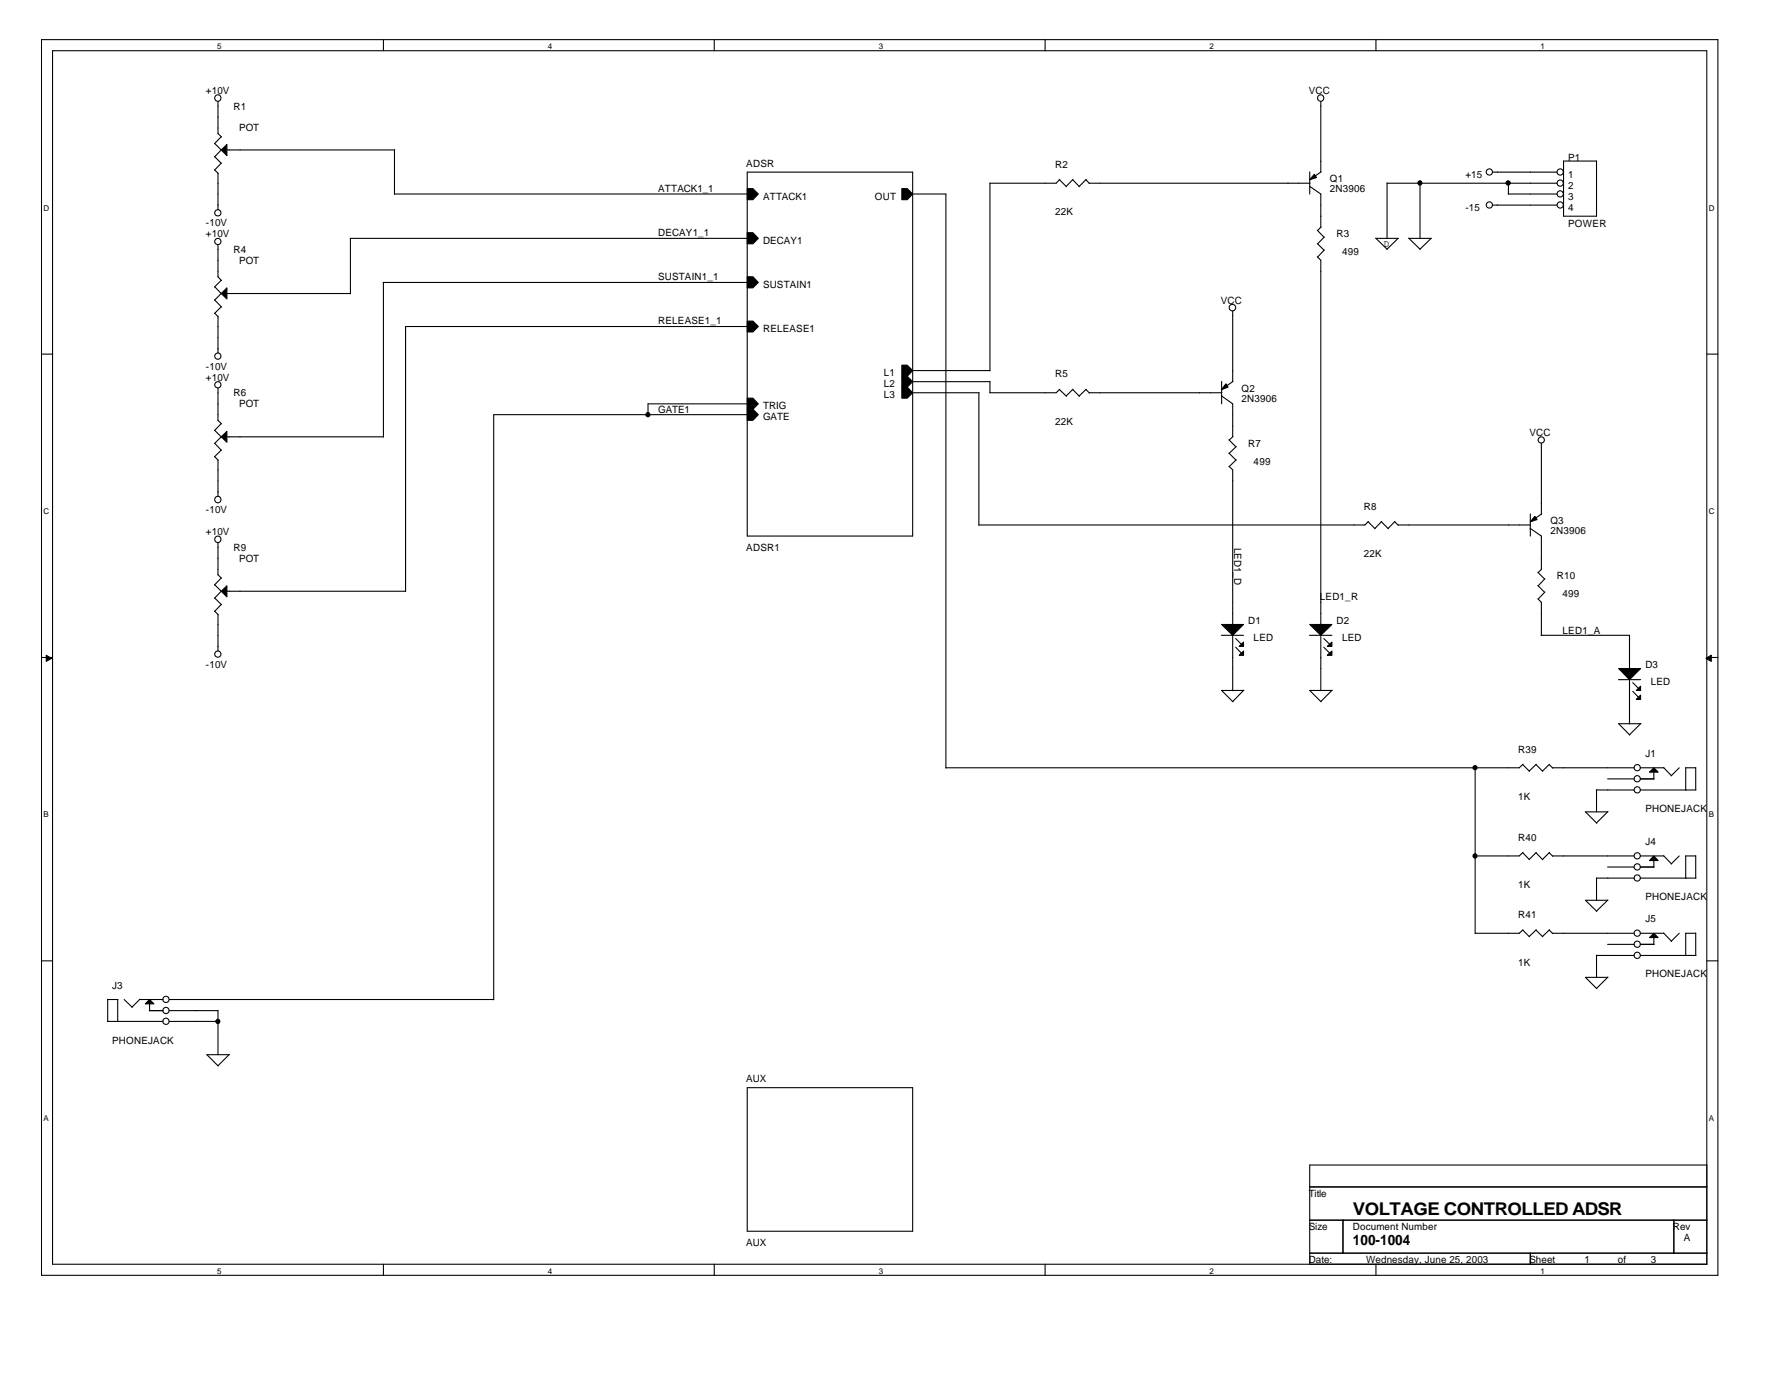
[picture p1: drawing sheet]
<svg xmlns="http://www.w3.org/2000/svg" width="279mm" height="216mm" viewBox="0 0 279 216" stroke-linecap="round" stroke-linejoin="round" font-family="sans-serif">
<g fill="none" stroke="#000" stroke-width=".17">
<path d="M6.5 6.2h262.5v193.5h-262.5zM8.2 7.9h259.1v190h-259.1zM34.1 15.9v5M60 6.2v1.7M111.9 6.2v1.7M163.7 6.2v1.7M206.9 15.9v11M215.5 6.2v1.7M33.6 22.5l1.1 1M33.6 24.5l1.1 1.1M33.6 26.6l.6 .6M34.1 27.1v5.7"/>
<path d="M34.1 38.3v5.1M34.1 20.9l.6 .5M34.6 21.4l-1 1.1M34.6 23.5l-1 1.1M34.6 25.6l-1 1.1M35.5 23.5h26.3M54.8 37.3h62.2M54.9 37.3v8.7M61.8 30.4h55.3M61.8 23.5v6.9M117 26.9h25.9v57h-25.9zM142.9 30.4h5.2v89.9"/>
<path d="M155 28.7v29.4M165.9 28.1l1.1 1.1M166 28.1l-.6 .6h-10.4M168 28.1l1.1 1.1M168 28.1l-1 1.1M170.1 28.1l.5 .6M170.1 28.1l-1.1 1.1M170.6 28.7h34.6M205.1 29.2l1.8 1.2v5.2M205.1 26.9v3.5M206.3 38.1l1.1 1.1M206.3 36.1l1.1 1.1"/>
<path d="M206.9 26.9l-1.8 1.2M206.9 35.5l-.5 .6M207.4 39.1l-1 1.1M207.4 37.1l-1 1.1M215.5 37.3l1.7 1.7M215.5 37.3h3.5M217.2 28.7h26.7M217.2 28.6v8.7M219 37.3l-1.8 1.8M220.6 37.3l1.8 1.7M220.7 37.3h3.5M222.4 28.6v8.7"/>
<path d="M224.1 37.3l-1.7 1.8M233.8 26.9h10.1M233.8 32.1h10.1M236.2 30.4h7.7M236.2 28.6v1.8M244.9 25.2h5.1v8.6h-5.1zM6.5 55.4h1.7M33.6 44.9l1.1 1.1M33.6 47l1.1 1.1M33.6 49l.6 .6M34.1 49.6v5.7M34.1 43.3l.6 .6"/>
<path d="M34.6 43.9l-1 1M34.6 46l-1 1M34.6 48l-1 1.1M35.5 46h19.4M60 44.2h57M60 44.2v24.2M117.1 51.1h-53.6v41.5M142.9 58h12.1M142.9 59.8h12.1M155 59.7v1.8M191.3 59.7v3.5M193.1 48.7v11.1"/>
<path d="M193.1 59.7l-1.8 1.3M206.3 40.2l.6 .5v57.1M267.3 55.4h1.7M33.6 67.4l1.1 1M33.6 69.4l1.1 1.1M33.6 71.5l.6 .6M34.1 60.8v5.1M34.1 72v5.7M34.1 65.8l.6 .6M34.6 66.3l-1 1.1M34.6 68.4l-1 1.1M34.6 70.5l-1 1"/>
<path d="M35.5 68.4h24.5M117 64.9h-39.7v91.6M117.1 63.2h-15.6v1.8M142.9 61.5h10.4M153.3 61.5v20.7M165.9 61l1.1 1M166 60.9l-.6 .6h-10.4M168 61l1.1 1M168 60.9l-1 1.1M170.1 61l.5 .5M170.1 60.9l-1.1 1.1M170.6 61.5h20.8"/>
<path d="M191.3 62l1.8 1.2v5.2M192.5 73l.6 .6v24.2M192.5 70.9l1.1 1.1M192.5 68.9l1.1 1.1M193.1 68.4l-.6 .5M193.6 72l-1.1 1M193.6 69.9l-1.1 1.1M241.4 69.4v11.1M33.6 91.5l1.1 1.1M33.6 93.6l1.1 1.1M33.6 95.7l.6 .5M34.1 85v5"/>
<path d="M34.1 96.2v5.7M34.1 90l.6 .5M34.6 90.5l-1 1.1M34.6 92.6l-1 1.1M34.6 94.6l-1 1.1M35.5 92.6h28M191.3 99.5h3.5M193.1 99.5v8.6M193.5 100l.9 .9M205.1 99.5h3.5M206.9 99.5v8.6M207.3 100l1 .9"/>
<path d="M214.3 81.7l1.1 1.1M214.3 81.6l-.5 .6h-60.5M216.3 81.7l1.1 1.1M216.4 81.6l-1.1 1.1M218.4 81.7l.6 .5M218.5 81.6l-1.1 1.1M219 82.2h20.7M239.6 82.7l1.8 1.2v5.2M239.7 80.5v3.4M240.9 93.8l.5 .5v5.2M240.9 91.7l1 1M240.9 89.6l1 1.1"/>
<path d="M241.4 99.5h13.8v5.2M241.4 80.5l-1.7 1.2M241.4 89.1l-.5 .5M242 92.7l-1.1 1.1M242 90.6l-1.1 1.1M6.5 102.9h1.7M193.5 101.3l.9 1M194.8 108.1h-3.5l1.8 1.8M194.8 108.1l-1.7 1.7M207.3 101.3l1 1M208.6 108.1h-3.5l1.8 1.8M208.6 108.1l-1.7 1.7"/>
<path d="M238.5 119.7l1 1.1M238.5 119.7l-.6 .5h-89.8M240.6 119.7l1 1.1M240.6 119.7l-1.1 1M242.6 119.7l.6 .6M242.7 119.7l-1.1 1M253.5 106.4h3.4M255.2 106.4v7M255.7 106.9l.9 .9M255.7 108.2l.9 1M257 113.3h-3.5l1.7 1.8M257 113.3l-1.8 1.7"/>
<path d="M267.3 102.9h1.7M231 120.2v26M238.5 133.5l1 1.1M238.5 133.5l-.6 .5h-6.9M240.6 133.5l1 1.1M240.6 133.5l-1.1 1.1M242.6 133.5l.6 .6M242.7 133.5l-1.1 1.1M243.1 134h12.8M243.1 120.2h12.8M250 123.6v3.5M250 137.4v3.6"/>
<path d="M250 137.5h5.9M250 123.7h5.9M251.8 135.7h4.1M251.8 121.9h4.1M251.8 127.1h-3.5l1.8 1.8M251.8 127.1l-1.8 1.7M256.9 134h3.7M256.9 137.5h8.7M256.9 135.7h2.2M256.9 120.2h3.7M256.9 123.7h8.7M256.9 121.9h2.2"/>
<path d="M259 120.9v1.1M259 134.7v1.1M260.5 134l1.3 1.2M260.5 120.2l1.3 1.2M263 134l-1.3 1.3M263 120.2l-1.3 1.3M264 134h1.6M264 120.2h1.6M264 120.2v3.5M264 134v3.5M265.6 120.2v3.5M265.6 134v3.5"/>
<path d="M6.5 150.4h1.7M16.8 159.9h8.7M16.9 156.5h1.6M16.9 156.4v3.5M18.4 156.5v3.5M19.4 156.5l1.3 1.2M21.9 156.5h3.6M21.9 156.4l-1.2 1.3M23.4 158.2h2.1M23.4 157.2v1.1M26.5 156.5h50.8M26.5 159.9h7.6"/>
<path d="M26.5 158.2h7.6M34.1 158.2v6.9M238.5 145.6l1 1.1M238.5 145.6l-.6 .5h-6.9M240.6 145.6l1 1.1M240.6 145.6l-1.1 1M242.6 145.6l.6 .6M242.7 145.6l-1.1 1M243.1 146.1h12.8M250 149.6h5.9M250 149.5v3.5M251.8 147.9h4.1"/>
<path d="M251.8 141h-3.5l1.8 1.7M251.8 140.9l-1.8 1.7M251.8 153h-3.5l1.8 1.8M251.8 153l-1.8 1.8M256.9 146.1h3.7M256.9 149.6h8.7M256.9 147.9h2.2M259 146.8v1.1M260.5 146.1l1.3 1.2M263 146.1l-1.3 1.3M264 146.1h1.6M264 146.1v3.5"/>
<path d="M265.6 146.1v3.5M267.3 150.4h1.7M35.9 165.1h-3.5l1.8 1.8M35.9 165.1l-1.8 1.8M117 170.3h25.9v22.5h-25.9zM60 197.9v1.8M111.9 197.9v1.8M163.7 197.9v1.8M205.1 185.8h62.2M205.1 191h62.2M205.1 196.2h62.2M210.3 191v5.2"/>
<path d="M215.5 197.9v1.8M239.7 196.2v1.7M262.1 191v5.2M267.3 182.4h-62.2v15.5"/>
<circle cx="34.1" cy="15.3" r=".5"/>
<circle cx="206.8" cy="15.3" r=".5"/>
<circle cx="34.1" cy="33.3" r=".49"/>
<circle cx="34.1" cy="37.8" r=".49"/>
<circle cx="233.3" cy="26.9" r=".49"/>
<circle cx="233.3" cy="32.1" r=".49"/>
<circle cx="244.3" cy="26.9" r=".49"/>
<circle cx="244.3" cy="30.4" r=".49"/>
<circle cx="244.3" cy="32.1" r=".49"/>
<circle cx="244.3" cy="28.7" r=".49"/>
<circle cx="34.1" cy="55.8" r=".49"/>
<circle cx="193" cy="48.2" r=".51"/>
<circle cx="34.1" cy="78.2" r=".5"/>
<circle cx="34.1" cy="60.2" r=".49"/>
<circle cx="241.4" cy="68.9" r=".49"/>
<circle cx="34.1" cy="84.4" r=".5"/>
<circle cx="34.1" cy="102.4" r=".49"/>
<circle cx="256.4" cy="120.2" r=".49"/>
<circle cx="256.4" cy="135.7" r=".49"/>
<circle cx="256.4" cy="137.5" r=".49"/>
<circle cx="256.4" cy="134" r=".49"/>
<circle cx="256.4" cy="123.7" r=".49"/>
<circle cx="256.4" cy="121.9" r=".49"/>
<circle cx="26" cy="156.5" r=".49"/>
<circle cx="26" cy="158.2" r=".49"/>
<circle cx="26" cy="159.9" r=".49"/>
<circle cx="256.4" cy="146.1" r=".49"/>
<circle cx="256.4" cy="147.8" r=".49"/>
<circle cx="256.4" cy="149.6" r=".49"/>
</g>
<g fill="#000" stroke="#000" stroke-width=".16">
<path d="M7.2 102.6l.9 .5-.9 .4z" fill-rule="evenodd"/>
<path d="M267.2 103.1l.8-.5v.9z" fill-rule="evenodd"/>
</g>
<g fill="#000" stroke="#000" stroke-width=".17">
<path d="M34.6 23.5l.9-.9v1.8z" fill-rule="evenodd"/>
<path d="M117 29.5h.9l.9 .9-.9 .9h-.9z" fill-rule="evenodd"/>
<path d="M117 36.4h.9l.9 .9-.9 .9h-.9z" fill-rule="evenodd"/>
<path d="M141.2 29.5h.9l.8 .9-.8 .9h-.9z" fill-rule="evenodd"/>
<path d="M205.8 27.3l.4 .5-1.1 .3z" fill-rule="evenodd"/>
<path d="M34.6 46l.9-.9v1.7z" fill-rule="evenodd"/>
<path d="M117 43.3h.9l.9 .9-.9 .9h-.9z" fill-rule="evenodd"/>
<path d="M117 50.3h.9l.9 .8-.9 .9h-.9z" fill-rule="evenodd"/>
<path d="M141.2 57.2h.9l.8 .8-.8 .9h-.9z" fill-rule="evenodd"/>
<path d="M141.2 58.9h.9l.8 .9-.8 .8h-.9z" fill-rule="evenodd"/>
<path d="M34.6 68.4l.9-.9v1.7z" fill-rule="evenodd"/>
<path d="M117 62.3h.9l.9 .9-.9 .9h-.9z" fill-rule="evenodd"/>
<path d="M117 64.1h.9l.9 .8-.9 .9h-.9z" fill-rule="evenodd"/>
<path d="M141.2 60.6h.9l.8 .9-.8 .8h-.9z" fill-rule="evenodd"/>
<path d="M192 60.1l.3 .5-1 .4z" fill-rule="evenodd"/>
<path d="M34.6 92.6l.9-.9v1.8z" fill-rule="evenodd"/>
<path d="M191.3 97.8h3.5l-1.7 1.7z" fill-rule="evenodd"/>
<path d="M205.1 97.8h3.5l-1.7 1.7z" fill-rule="evenodd"/>
<path d="M240.4 80.8l.3 .5-1 .4z" fill-rule="evenodd"/>
<path d="M194.1 101.2l.7-.7v.7z" fill-rule="evenodd"/>
<path d="M194.1 102.6l.7-.7v.7z" fill-rule="evenodd"/>
<path d="M207.9 101.2l.7-.7v.7z" fill-rule="evenodd"/>
<path d="M207.9 102.6l.7-.7v.7z" fill-rule="evenodd"/>
<path d="M253.5 104.7h3.4l-1.7 1.7z" fill-rule="evenodd"/>
<path d="M256.3 108.1l.6-.7v.7z" fill-rule="evenodd"/>
<path d="M256.3 109.5l.6-.7v.7z" fill-rule="evenodd"/>
<path d="M259 134l.7 .7h-1.4z" fill-rule="evenodd"/>
<path d="M259 120.2l.7 .7h-1.4z" fill-rule="evenodd"/>
<path d="M22.8 157.2l.6-.7 .7 .7z" fill-rule="evenodd"/>
<path d="M259 146.1l.7 .7h-1.4z" fill-rule="evenodd"/>
<circle cx="222.4" cy="28.6" r=".33"/>
<circle cx="236.2" cy="28.6" r=".33"/>
<circle cx="101.5" cy="64.9" r=".33"/>
<circle cx="231" cy="134" r=".33"/>
<circle cx="231" cy="120.2" r=".32"/>
<circle cx="34.1" cy="159.9" r=".33"/>
</g>
<text font-size="2.8" x="211.9" y="190.3">VOLTAGE CONTROLLED ADSR</text>
<text font-size="2.2" x="211.9" y="195">100-1004</text>
<g font-size="1.6">
<text x="32.3" y="14.7">+10V</text>
<text x="36.6" y="17.1">R1</text>
<text x="205" y="14.7">VCC</text>
<text x="37.5" y="20.6">POT</text>
<text x="116.9" y="26.1">ADSR</text>
<text x="165.3" y="26.3">R2</text>
<text x="208.3" y="28.5">Q1</text>
<text x="229.5" y="27.8">+15</text>
<text x="245.6" y="25.2">P1</text>
<text x="245.6" y="27.8">1</text>
<text x="245.6" y="29.5">2</text>
<text x="32.3" y="35.4">-10V</text>
<text x="103.1" y="30.1">ATTACK1_1</text>
<text x="119.5" y="31.3">ATTACK1</text>
<text x="137" y="31.3">OUT</text>
<text x="165.3" y="33.7">22K</text>
<text x="208.3" y="30.1">2N3906</text>
<text x="229.5" y="33">-15</text>
<text x="245.6" y="35.6">POWER</text>
<text x="245.6" y="31.2">3</text>
<text x="245.6" y="33">4</text>
<text x="32.3" y="37.2">+10V</text>
<text x="36.6" y="39.6">R4</text>
<text x="37.5" y="41.3">POT</text>
<text x="103.1" y="37">DECAY1_1</text>
<text x="119.5" y="38.2">DECAY1</text>
<text x="209.3" y="37.2">R3</text>
<text x="210.2" y="39.9">499</text>
<text x="216.7" y="38.7">D</text>
<text x="103.1" y="43.9">SUSTAIN1_1</text>
<text x="119.5" y="45.1">SUSTAIN1</text>
<text x="191.2" y="47.5">VCC</text>
<text x="103.1" y="50.8">RELEASE1_1</text>
<text x="119.5" y="52">RELEASE1</text>
<text x="32.3" y="59.6">+10V</text>
<text x="32.3" y="57.9">-10V</text>
<text x="138.4" y="58.9">L1</text>
<text x="165.3" y="59.1">R5</text>
<text x="36.6" y="62">R6</text>
<text x="37.5" y="63.8">POT</text>
<text x="103.1" y="64.6">GATE1</text>
<text x="119.5" y="64.1">TRIG</text>
<text x="119.5" y="65.8">GATE</text>
<text x="138.4" y="60.7">L2</text>
<text x="138.4" y="62.4">L3</text>
<text x="194.4" y="61.3">Q2</text>
<text x="194.4" y="62.9">2N3906</text>
<text x="165.3" y="66.5">22K</text>
<text x="195.5" y="70">R7</text>
<text x="239.5" y="68.2">VCC</text>
<text x="196.3" y="72.7">499</text>
<text x="32.3" y="83.8">+10V</text>
<text x="32.3" y="80.3">-10V</text>
<text x="213.6" y="79.8">R8</text>
<text x="242.8" y="82.1">Q3</text>
<text x="242.8" y="83.6">2N3906</text>
<text x="36.6" y="86.2">R9</text>
<text x="37.5" y="87.9">POT</text>
<text x="116.9" y="86.2">ADSR1</text>
<text x="193.3" y="85.8" transform="rotate(90 193.3 85.8)">LED1_D</text>
<text x="213.6" y="87.2">22K</text>
<text x="206.7" y="94">LED1_R</text>
<text x="243.8" y="90.7">R10</text>
<text x="244.7" y="93.5">499</text>
<text x="195.5" y="97.6">D1</text>
<text x="196.3" y="100.4">LED</text>
<text x="209.3" y="97.6">D2</text>
<text x="210.2" y="100.4">LED</text>
<text x="244.7" y="99.2">LED1_A</text>
<text x="32.3" y="104.5">-10V</text>
<text x="257.7" y="104.5">D3</text>
<text x="258.5" y="107.3">LED</text>
<text x="237.8" y="117.8">R39</text>
<text x="257.7" y="118.5">J1</text>
<text x="237.8" y="125.3">1K</text>
<text x="237.8" y="131.7">R40</text>
<text x="257.7" y="127.1">PHONEJACK</text>
<text x="257.7" y="132.3">J4</text>
<text x="237.8" y="139.1">1K</text>
<text x="237.8" y="143.7">R41</text>
<text x="257.7" y="141">PHONEJACK</text>
<text x="257.7" y="144.4">J5</text>
<text x="17.6" y="154.8">J3</text>
<text x="237.8" y="151.2">1K</text>
<text x="257.7" y="153">PHONEJACK</text>
<text x="17.6" y="163.4">PHONEJACK</text>
<text x="116.9" y="169.5">AUX</text>
<text x="205" y="187.4">Title</text>
<text x="116.9" y="195">AUX</text>
<text x="205" y="192.6">Size</text>
<text x="205" y="197.8">Date:</text>
<text x="211.9" y="192.6">Document Number</text>
<text x="214" y="197.8">Wednesday, June 25, 2003</text>
<text x="239.5" y="197.8">Sheet</text>
<text x="248.2" y="197.8">1</text>
<text x="253.4" y="197.8">of</text>
<text x="258.5" y="197.8">3</text>
<text x="262" y="192.6">Rev</text>
<text x="263.7" y="194.4">A</text>
</g>
<g font-size="1.3">
<text x="34" y="7.7">5</text>
<text x="85.8" y="7.7">4</text>
<text x="137.6" y="7.7">3</text>
<text x="189.4" y="7.7">2</text>
<text x="241.3" y="7.7">1</text>
<text x="6.8" y="33">D</text>
<text x="267.6" y="33">D</text>
<text x="6.8" y="80.5">C</text>
<text x="267.6" y="80.5">C</text>
<text x="6.8" y="128">B</text>
<text x="267.6" y="128">B</text>
<text x="6.8" y="175.5">A</text>
<text x="267.6" y="175.5">A</text>
<text x="34" y="199.4">5</text>
<text x="85.8" y="199.4">4</text>
<text x="137.6" y="199.4">3</text>
<text x="189.4" y="199.4">2</text>
<text x="241.3" y="199.4">1</text>
</g>
</svg>
